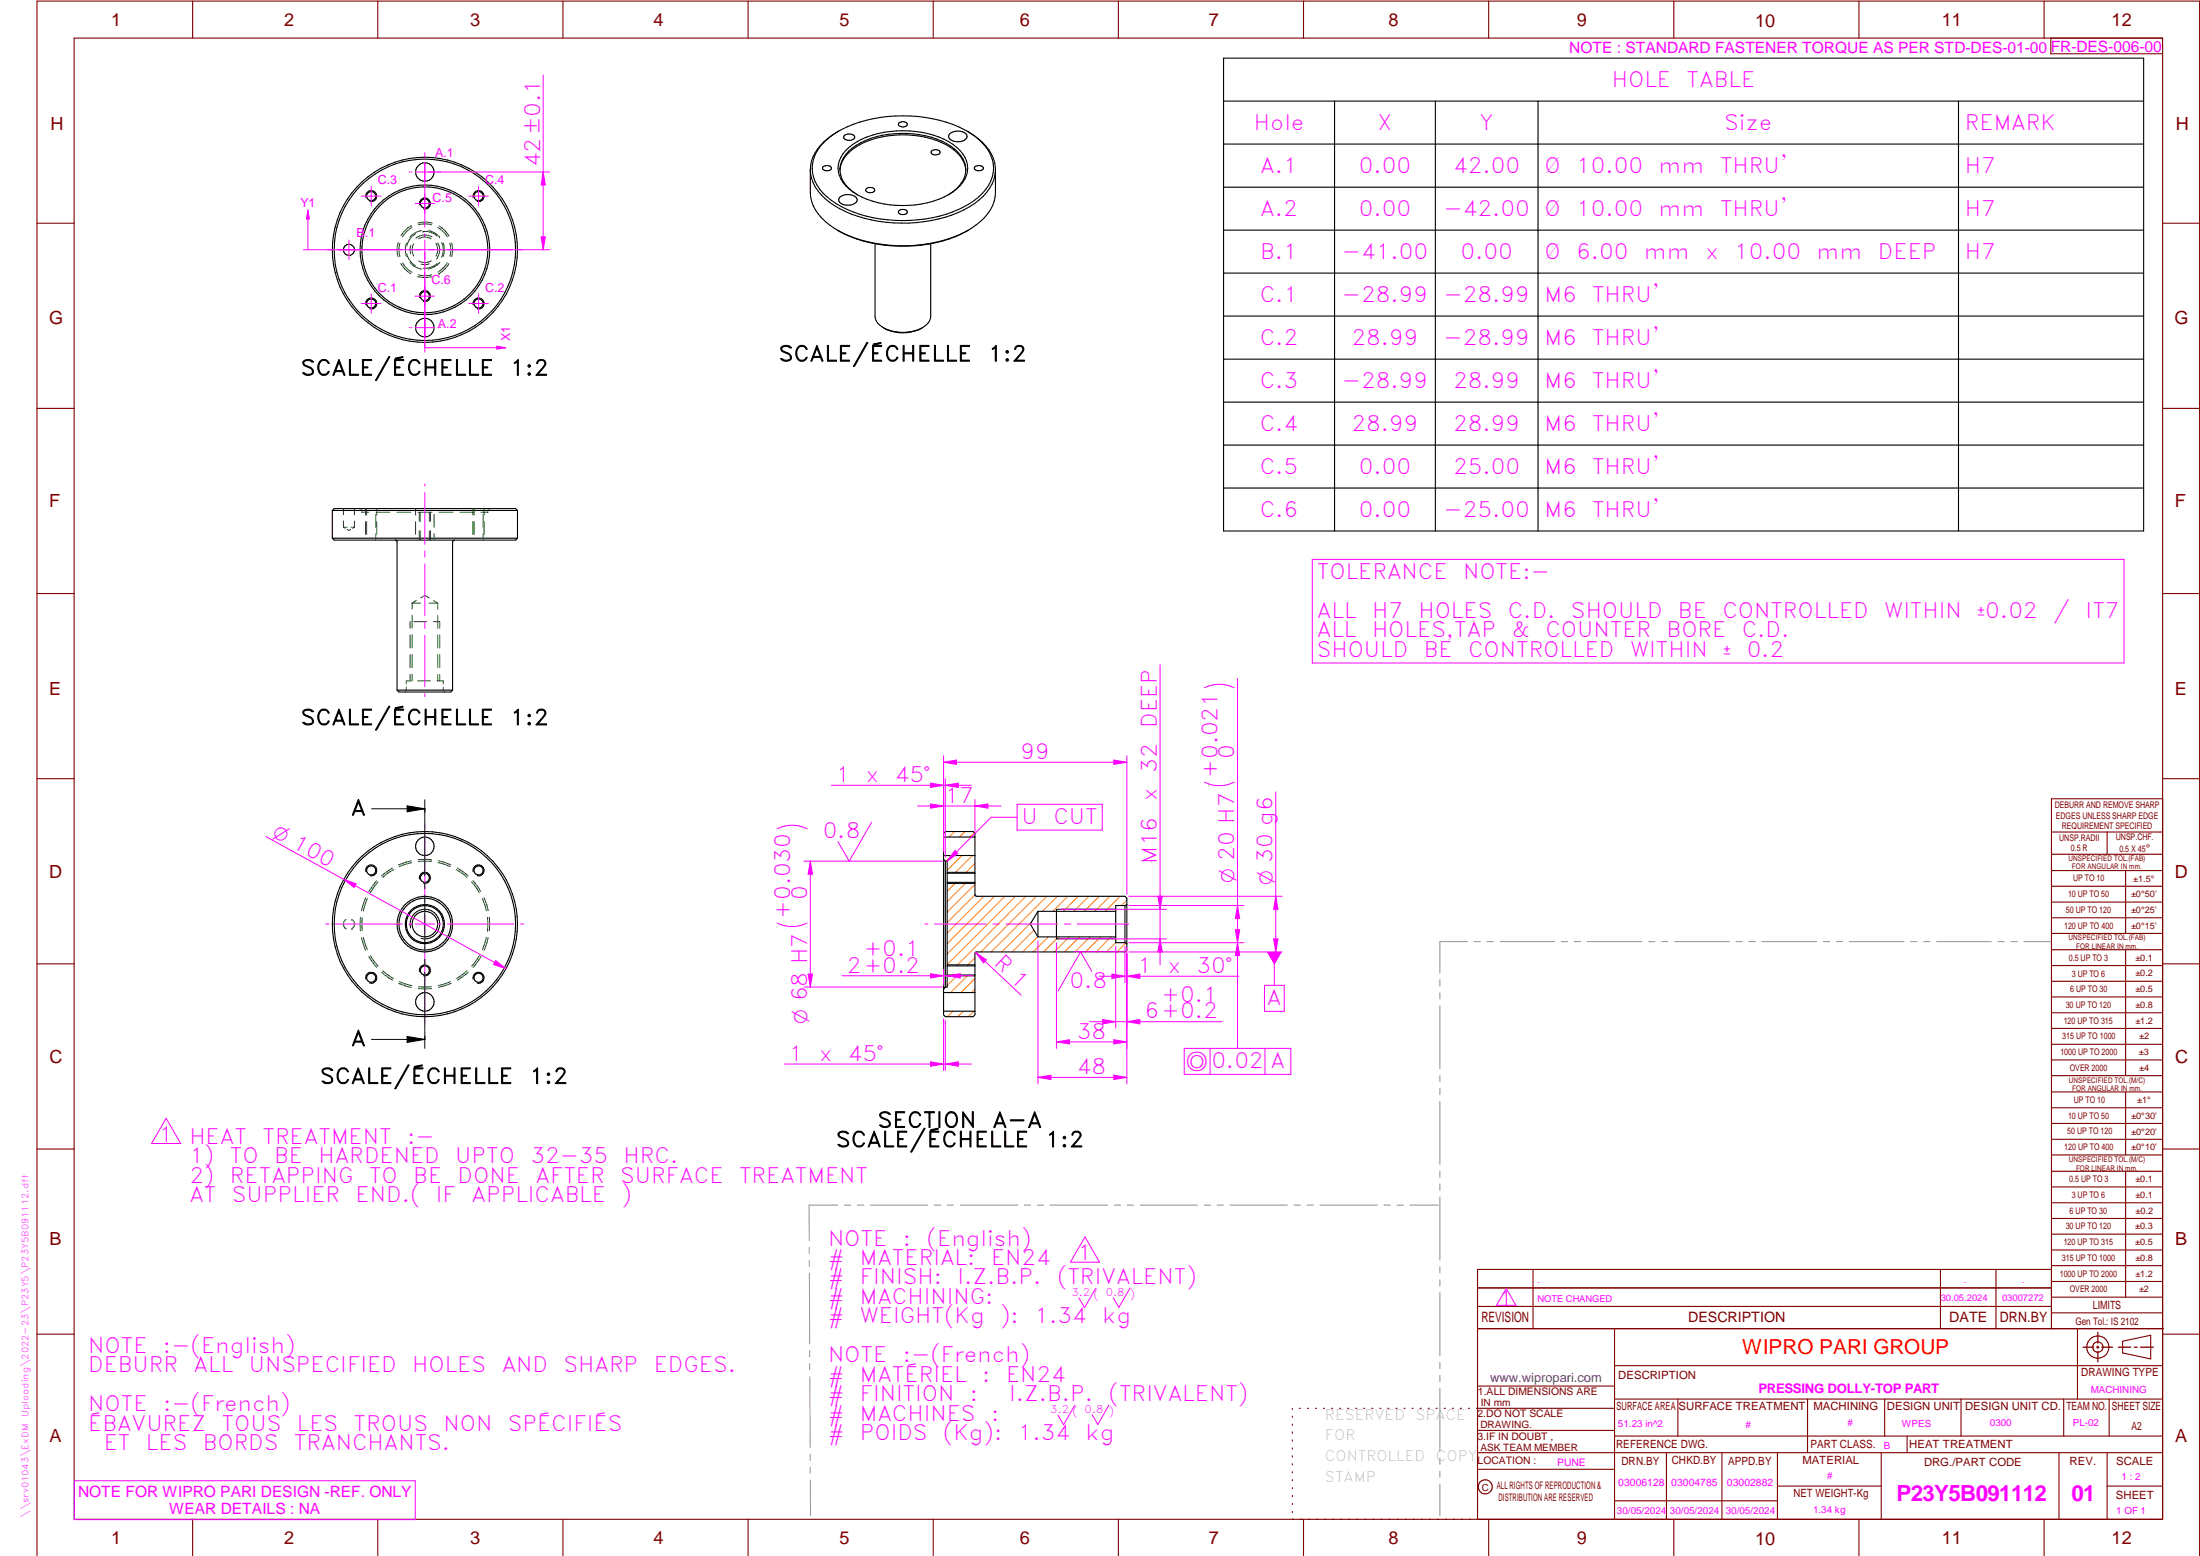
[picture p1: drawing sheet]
<svg xmlns="http://www.w3.org/2000/svg" width="594mm" height="420mm" viewBox="0 0 594 420" stroke-linecap="round" stroke-linejoin="round" font-family="sans-serif">
<g fill="none" stroke="#800000" stroke-width=".3">
<path d="M20 10.3h564v400h-564zM52 .3v10M102 .3v10M152 .3v10M202 .3v10M252 .3v10M302 .3v10M352 .3v10M402 .3v10M452 .3v10M502 .3v10M552 .3v10"/>
<path d="M553.8 10.3v4.2h30.2M10 60.3h10M584 60.3h10M10 110.3h10M584 110.3h10M10 160.3h10M584 160.3h10M10 210.3h10M584 215.7h-30v143.1M584 210.3h10M554 224.7h30M554 230.7h30"/>
<path d="M554 235.1h30M554 239.3h30M569 224.7v6M574 235.1v17M554 243.6h30M554 247.8h30M554 252.1h30M554 256.5h30M574 256.5v33.9M10 260.3h10M554 260.7h30M554 265h30"/>
<path d="M554 269.2h30M554 273.5h30M554 277.7h30M584 260.3h10M554 282h30M554 286.2h30M554 290.4h30M554 294.9h30M554 299.1h30M574 294.9v17M10 310.3h10M554 303.4h30"/>
<path d="M554 307.6h30M554 311.9h30M554 316.3h30M574 316.3v34M584 310.3h10M554 320.5h30M554 324.8h30M554 329h30M554 333.2h30M554 337.5h30M399 358.8h185.2M399 352.8h155"/>
<path d="M399 347.8h155M414 342.8v16M436 358.8v51.5M524 342.8v16M539 342.8v16M554 341.8h30M554 346h30M554 350.3h30M554 354.5h30M554 342.8h-155v67.5M561 358.8v19M10 360.3h10"/>
<path d="M399 374.3h37M436 377.8h148M453.1 377.8v10M488.1 377.8v14.5M508.9 377.8v10M529.5 377.8v10M557.3 377.8v10M569.5 377.8v10M573.2 362.2l7.6-1.6v6.3l-7.6-1.6zM584 368.8h-148M584 360.3h10M349 380.3v.3"/>
<path d="M349 382.4v.3M349 384.6v.3M349 386.7v.3M349 388.8v.3M349 391v.3M349 393.1v.3M349 395.3v.3M349 397.4v.3M349 399.5v.3M350.9 380.3h.2M353.1 380.3h.2M355.2 380.3h.3"/>
<path d="M357.4 380.3h.3M359.6 380.3h.3M361.7 380.3h.3M363.9 380.3h.3M366.1 380.3h.3M368.3 380.3h.2M370.4 380.3h.3M372.6 380.3h.3M374.8 380.3h.3M376.9 380.3h.4M379.1 380.3h.3M381.3 380.3h.3"/>
<path d="M383.4 380.3h.4M385.6 380.3h.3M387.8 380.3h.3M390 380.3h.3M392.2 380.3h.3M394.3 380.3h.3M396.5 380.3h.3M398.7 380.3h37.3M399 396.7h37M399 392.3h185M399 386.2h37M436 387.8h148"/>
<path d="M450 392.3v18M465 392.3v18M480 392.3v18M508 392.3v18M515 387.8v4.5M556 392.3v18M569 392.3v18M52 410.3v9.7M102 410.3v9.7M152 410.3v9.7M202 410.3v9.7M252 410.3v9.7"/>
<path d="M302 410.3v9.7M349 401.7v.3M349 403.8v.4M349 406v.3M349 408.1v.3M352 410.3v9.7M402 410.3v9.7M436 405.3h44M452 410.3v9.7M480 401.3h28M502 410.3v9.7M552 410.3v9.7"/>
<path d="M569 401.3h15M10 420v-419.7h584v419.7"/>
<circle cx="566.5" cy="363.7" r="1.39"/>
<circle cx="566.5" cy="363.8" r="3"/>
<circle cx="401.1" cy="401.5" r="1.9"/>
</g>
<g fill="none" stroke="#f0f" stroke-width=".27">
<path d="M114.7 130.7v.5M114.7 133v14M114.7 148.8v1.7M114.7 152.3v13.9M114.7 168v1.7M114.7 171.5v14M114.7 187.3v.8M114.7 222.8v.8M114.7 225.5v17.9M88 249.5h.9M90.6 249.5h18M110.4 249.5h.8"/>
<path d="M112.1 249.5h5.2M114.7 245.2v.8M114.7 246.9v5.2M114.7 253v.9M114.7 255.7v17.9M118.2 249.5h.9M120.9 249.5h17.9M140.6 249.5h.9M114.7 275.4v.9M295.9 347.9l-3 5.2-1.6-2.6M305.2 347.8l-3.1 5.2-1.5-2.6M406.7 347.9l2.7 4.6h-5.3z"/>
<path d="M290.2 379.5l-3 5.2-1.5-2.6M299.5 379.4l-3 5.2-1.6-2.6M20.1 399.8h92v10.5h-92z"/>
</g>
<g fill="none" stroke="#949494" stroke-width=".27">
<path d="M396.2 254.3h-7.4v8.5M398.1 254.3h1.6M401.5 254.3h1.8M405 254.3h14.8M421.6 254.3h1.7M425.1 254.3h1.7M428.6 254.3h14.8M445.2 254.3h1.7M448.7 254.3h1.7M452.2 254.3h14.8M468.8 254.3h1.7M472.3 254.3h1.7"/>
<path d="M475.8 254.3h14.8M492.4 254.3h1.7M495.8 254.3h1.8M499.4 254.3h14.7M516 254.3h1.6M519.4 254.3h1.8M522.9 254.3h14.8M539.5 254.3h1.7M543 254.3h1.7M546.5 254.3h7.4M388.8 264.5v1.8M388.8 268.1v1.6"/>
<path d="M388.8 271.6v17M388.8 290.4v1.7M388.8 293.9v1.7M388.8 297.4v17M388.8 316.2v1.7M388.8 319.7v1.7M218.5 336.8v1.7M226.2 325.4h-7.7v9.6M228 325.4h1.7M231.5 325.4h1.7M235 325.4h15.5M252.3 325.4h1.7"/>
<path d="M255.8 325.4h1.7M259.3 325.4h15.5M276.6 325.4h1.7M280.1 325.4h1.7M283.6 325.4h15.5M300.9 325.4h1.7M304.4 325.4h1.7M307.9 325.4h15.5M325.2 325.4h1.7M328.7 325.4h1.7M332.2 325.4h15.4M349.5 325.4h1.6"/>
<path d="M353 325.4h1.7M356.4 325.4h15.5M373.7 325.4h1.7M377.2 325.4h1.8M380.7 325.4h7.7M388.8 323.2v17.1M218.5 340.3v1.7M218.6 343.8v19.1M388.8 342.1v1.6M388.8 345.6v1.7M388.8 349v17.1M218.6 364.7v1.7"/>
<path d="M218.6 368.2v1.7M218.7 371.7l.1 19.2M388.8 367.9v1.7M388.8 371.4v1.7M388.8 374.9v17M218.8 392.6v1.8M218.8 396.2v1.6M218.8 399.7l.1 9.6M388.8 393.7v1.7M388.8 397.2v1.7M388.8 400.7v8.6"/>
</g>
<path d="M566.5 359.7v3M562.5 363.8h2.9M566.1 363.8h.7M566.5 363.4v.7M566.5 364.9v2.8M567.6 363.8h2.9M572 363.8h3.4M576.3 363.8h.8M578 363.8h3.5" fill="none" stroke="#800000" stroke-width=".34"/>
<g fill="none" stroke="#000" stroke-width=".3">
<path d="M89.7 137.8h50M89.7 137.8v7.5M89.7 137.8l.5-.5h49l.5 .5M139.7 137.8v7.5M89.7 145.3h50M89.7 145.3l.5 .5h49l.5-.5M106.7 145.8l.5 .3v.2v40.1M122.7 145.8l-.5 .5v40.1M107.2 186.4h15M107.2 186.4l.5 .5h14l.5-.5"/>
<circle cx="100.2" cy="235" r="1.24"/>
<circle cx="114.7" cy="228.5" r="2.5"/>
<circle cx="114.7" cy="237" r="1.22"/>
<circle cx="129.2" cy="235" r="1.23"/>
<circle cx="114.7" cy="249.5" r="7.5"/>
<circle cx="114.7" cy="249.5" r="5"/>
<circle cx="114.7" cy="249.5" r="5.3"/>
<circle cx="114.7" cy="249.5" r="25"/>
<circle cx="114.7" cy="249.5" r="3.5"/>
<circle cx="114.7" cy="249.5" r="24.5"/>
<circle cx="114.7" cy="249.5" r="7"/>
<circle cx="100.2" cy="264" r="1.23"/>
<circle cx="114.7" cy="270.5" r="2.5"/>
<circle cx="114.7" cy="262.1" r="1.22"/>
<circle cx="129.2" cy="264" r="1.23"/>
</g>
<g fill="none" stroke="#008000" stroke-width=".27">
<path d="M92.7 137.3v1.7M95.7 137.3v1.7M97.2 137.3l.2 .2M97.6 137.7l.1 .3M97.7 138.2v.1h1.9M98.7 137.3v1.8M99 137.3v1.8M101.5 138.9v3.5M101.6 138.3h3.7M101.7 137.3v1.8M107.2 138.3h3.7M112.2 137.3v1.8"/>
<path d="M112.9 138.3h3.7M113.2 138.3v2.5M113.5 138.3v2.5M115.9 138.3v2.5M116.2 138.3v2.5M117.2 138.9v3.5M118.6 138.3h3.7M124.2 138.3h3.8M127.7 137.3v1.8M128 137.3v1.8M130.5 138.9v3.5M130.7 137.3v1.8"/>
<path d="M131.7 138.2l-1.8 .1M131.9 137.7l-.2 .3M132.2 137.3l-.1 .2M92.7 140.7v1.7M92.7 142.4l.5 .2M92.7 142.4h1M94.7 143l-.5 .3-.5-.3M94.8 142.4h.9M95.7 142.4l-.5 .3M95.7 140.7v1.7M98.7 140.8v3.5M99 140.8v3.5"/>
<path d="M101.5 144.1v1.7M101.7 140.8v3.5M112.2 140.8v3.5M113.2 143.3v2.5M113.5 143.3v2.5M115.9 143.4v2.4M116.2 143.3v2.5M117.2 144.1v1.7M127.7 140.8v3.5M128 140.8v3.5M130.5 144.1v1.7M130.7 140.8v3.5"/>
<path d="M110.7 167.9v1.7M110.7 171.5v3.5M110.7 176.8v3.5M111.3 162.9h2.2M111.3 162.9v1.6M111.3 166.2v3.4M111.3 171.4v3.5M111.3 176.7v3.6M111.8 167.9h3.4M112.4 162.1l-1.1 .8M113.6 161.5l1.1-.7 1.2 .7M115.9 162.9h2.3"/>
<path d="M117 167.9h1.7v1.7M117.1 162.2l1.1 .7M118.2 162.9v1.6M118.2 166.2v3.4M118.2 171.5v3.5M118.2 176.8v3.5M118.7 171.5v3.5M118.7 176.8v3.5M109.6 186.7l-.2 .2M109.7 185.5l-.1 1M110.7 182.1v1.8M111 183.9h-1.3v.8"/>
<path d="M111.3 182.1v1.8M112.8 183.9h3.4M118 183.9h1.7v.8M118.2 182.1v1.8M118.7 182.1v1.8M119.7 185.5l.1 1M119.9 186.7l.1 .2M101.7 237.9l-2.1 2.9M102.1 238.2l-2.1 2.8M106 234.4l-3 2.2M106.2 234.8h.1M106.2 234.8l-2.8 2.1"/>
<path d="M111 232.5l-3.4 1.1M111.2 232.9l-3.4 1.1M112.9 232.1h3.6M112.9 232.6h3.6M116.5 232.1h.1M118.3 232.9l3.3 1.1M118.4 232.4l3.4 1.2M123.2 234.8l2.9 2.1M123.5 234.4l2.9 2.1M127.3 238.2l2.1 2.8M127.7 237.8l2.1 2.9M93.5 248.3a1.44 1.44 0 0 0 0 2.5"/>
<path d="M95 248.2h.1M95 250.8h.1M95 248.3a1.49 1.49 0 0 1 0 2.5M97.3 247.7v3.7M97.6 253.2l1.2 3.4M97.8 247.8v3.5M98.1 253.1l1.1 3.4M98.8 242.4l-1.2 3.5M99.2 242.7l-1.1 3.3M99.6 258.3l2.1 2.9M100 258.1l2.1 2.8M129.4 258l-2 2.9"/>
<path d="M129.9 258.3l-2.1 2.9M130.3 242.6l1.1 3.4M130.7 242.4l1.1 3.5M131.4 253.1l-1.1 3.3M131.6 251.2h.1M131.6 247.7v3.5M131.8 253.2l-1.1 3.4M132.1 247.7v3.6M103.1 262.6l2.9 2.1M103.4 262.2l2.8 2M107.6 265.5l3.5 1.2M107.9 265.1l3.3 1"/>
<path d="M116.5 266.4h-3.5M116.5 266.9l-3.6 .1M121.6 265l-3.3 1.1M121.8 265.5l-3.4 1.1M126.1 262.1l-2.8 2.1M126.4 262.5l-2.9 2.2"/>
</g>
<g fill="none" stroke="#000" stroke-width=".27">
<path d="M100.3 218.4h14.4M109.9 217.6l4.8 .8-4.8 .8zM114.7 216v4.8M98.8 235.4a1.49 1.49 0 0 1 1.3-1.9 1.49 1.49 0 0 1 1.6 1.7 1.49 1.49 0 0 1-1.8 1.3M113.3 237.4a1.49 1.49 0 0 1 1.3-1.9 1.49 1.49 0 0 1 1.6 1.7 1.49 1.49 0 0 1-1.9 1.3M114.7 221v15.5M114.7 238.3v1.7M127.8 235.4a1.5 1.5 0 0 1 1.2-1.9 1.5 1.5 0 0 1 1.7 1.6 1.5 1.5 0 0 1-1.8 1.4M110.9 250.6a4 4 0 0 1 3.5-5.1 4 4 0 0 1 4.3 4.4 4 4 0 0 1-5 3.5M114.7 241.8v15.5M114.7 259v1.7M98.8 264.4a1.49 1.49 0 0 1 1.3-1.9 1.49 1.49 0 0 1 1.6 1.7 1.49 1.49 0 0 1-1.8 1.3"/>
<path d="M109.9 279.9l4.8 .8-4.8 .8zM113.3 262.4a1.49 1.49 0 0 1 1.3-1.8 1.49 1.49 0 0 1 1.6 1.6 1.49 1.49 0 0 1-1.9 1.3M114.7 262.6v15.4M114.7 278.3v4.8M127.8 264.4a1.5 1.5 0 0 1 1.2-1.9 1.5 1.5 0 0 1 1.7 1.6 1.5 1.5 0 0 1-1.8 1.4M100.3 280.7h14.4"/>
</g>
<path d="M109.9 217.6l4.8 .8-4.8 .8zM109.9 279.9l4.8 .8-4.8 .8z" fill="#000"/>
<g fill="none" stroke="#ff8000" stroke-width=".27">
<path d="M258.2 238.3l-2.4 2.4M261 238.3l-5.2 5.2M263.3 238.8l-7.5 7.5M263.3 258.6l-2.2 2.2M263.3 241.6l-7.5 7.5M265.7 242l-9.9 10M268.6 242l-12.8 12.8M271.3 242l-15.5 15.6M274.2 242l-18.4 18.4M277 242l-18.7 18.8M278.5 249l-8 8M279.2 251.2l-5.9 5.8"/>
<path d="M279.9 242l-15 15M280.2 252.9l-4 4.1M282.7 242l-15 15M283 253l-4 4M285.5 242l-4 4.1M285.9 253l-4.1 4M288.3 242l-4 4.1M288.7 253l-4.1 4M291.2 242l-4.1 4.1M291.5 253l-4 4M294 242l-4 4.1M294.3 253l-4 4"/>
<path d="M296.8 242l-4 4.1M299.7 242l-4.1 4.1M302.5 242l-4.1 4.1"/>
</g>
<path d="M256.9 231l-1.5 1.5M257.8 224.5l-1.5 1.5M259.8 231l-4 4M260.6 224.5l-1.5 1.5M262.6 231l-4.8 4.8M263.1 224.8l-1.2 1.2M263.3 233.1l-2.7 2.7M297.2 253l-4 4M300 253l-4 4M301.3 254.6l-2.5 2.4M304 254.7l-2.4 2.3M304.3 243.1l-1.5 1.4" fill="none" stroke="#ff8000" stroke-width=".27"/>
<path d="M255.3 266.5l-.5 .6M257.3 273.1l-1.4 1.4M258.6 263.3l-2.8 2.8M260.2 273.1l-1.6 1.4M261.4 263.3l-4.7 4.7M263 273.1l-1.5 1.4M263.3 267.1l-1 .9M263.3 264.2l-3.8 3.8" fill="none" stroke="#ff8000" stroke-width=".27"/>
<g fill="none" stroke="#000" stroke-width=".3">
<path d="M254.8 231h8.5M254.8 226h8.5M254.8 232l.5 .5M255.3 224.5h7.5l.5 .5v16.5l.2 .5h40.3l.5 .5v14l-.5 .5-40.3 .1-.2 .4v16.5l-.5 .5h-7.5l-.5-.5v-49zM255.3 232.5v34M255.3 232.5h.5v34h-.5M255.8 238.3h7.5M255.8 235.8h7.5M280.3 246.1l-2.1 3.4 2.1 3.5M280.3 253h21M280.3 246.1v6.9M280.3 246.1h21"/>
<path d="M285.3 245.5v8M303.8 244.5h-2.5v10.1h2.5M303.8 254.6l.5 .2M303.8 244.5v10.1M304.3 244.3l-.5 .2M254.8 273h8.5M254.8 268h8.5M255.3 266.5l-.5 .5M255.8 260.8h7.5M255.8 263.3h7.5"/>
<circle cx="100.2" cy="53" r="1.23"/>
<circle cx="114.7" cy="46.5" r="2.5"/>
<circle cx="114.7" cy="55" r="1.22"/>
<circle cx="129.2" cy="53" r="1.23"/>
<circle cx="94.2" cy="67.5" r="1.5"/>
<circle cx="114.7" cy="67.5" r="25"/>
<circle cx="114.7" cy="67.5" r="17"/>
<circle cx="114.7" cy="67.4" r="24.5"/>
<circle cx="114.7" cy="67.5" r="17.5"/>
<circle cx="114.7" cy="80" r="1.24"/>
<circle cx="100.2" cy="82" r="1.24"/>
<circle cx="114.7" cy="88.5" r="2.5"/>
<circle cx="129.2" cy="82" r="1.23"/>
</g>
<path d="M98.8 53.3a1.49 1.49 0 0 1 1.3-1.8 1.49 1.49 0 0 1 1.6 1.6 1.49 1.49 0 0 1-1.8 1.3M113.3 55.3a1.49 1.49 0 0 1 1.3-1.8 1.49 1.49 0 0 1 1.6 1.6 1.49 1.49 0 0 1-1.9 1.3M127.8 53.3a1.5 1.5 0 0 1 1.2-1.9 1.5 1.5 0 0 1 1.7 1.6 1.5 1.5 0 0 1-1.8 1.4M98.8 82.3a1.49 1.49 0 0 1 1.3-1.8 1.49 1.49 0 0 1 1.6 1.6 1.49 1.49 0 0 1-1.8 1.3M113.3 80.3a1.49 1.49 0 0 1 1.3-1.8 1.49 1.49 0 0 1 1.6 1.6 1.49 1.49 0 0 1-1.9 1.3M127.8 82.3a1.5 1.5 0 0 1 1.2-1.9 1.5 1.5 0 0 1 1.7 1.6 1.5 1.5 0 0 1-1.8 1.4M255.8 235.5h7.5M255.8 238.5h7.5M285.3 253.5h16M285.3 245.5h16M255.8 260.5h7.5M255.8 263.5h7.5" fill="none" stroke="#000" stroke-width=".27"/>
<g fill="none" stroke="#f0f" stroke-width=".27">
<path d="M97.6 53h5.3M100.2 50.3v5.3M110.5 46.4h.2M111 46.4h.2M112.1 46.4h5.2M112.1 54.9h5.2M114.7 41.2v.9M114.7 42.2v.3M114.7 42.8v.2M114.7 43.8v17.5M118.2 46.4h.2M118.7 46.4h.3"/>
<path d="M126.6 53h5.3M129.2 50.3v5.3M88.5 67.4h.9M91.1 67.4h17.5M94.2 64.8v5.3M100.2 79.3v5.3M110.4 67.4h.8M112.1 67.4h5.2M112.1 80h5.2M114.7 63.1v.9M114.7 64.8v30.3M118.2 67.4h.9"/>
<path d="M120.9 67.4h17.4M129.2 79.3v5.3M140.1 67.4h.9M97.6 82h5.3M110.5 88.5h.2M111 88.5h.2M112.1 88.5h5.2M114.7 93.9h21.9M118.2 88.5h.2M118.7 88.5h.3M126.6 82h5.3M134.1 93.5l2.5 .4-2.5 .4z"/>
<path d="M249.8 249.5h.8M252.4 249.5h14M268.1 249.5h1.7M271.6 249.5h14M287.4 249.5h1.7M290.9 249.5h13.9"/>
</g>
<g fill="none" stroke="#008000" stroke-width=".27">
<path d="M107.5 65.5a6.7 6.7 0 0 0 0 3.8M108 65.7a6.3 6.3 0 0 0 0 3.6M108.2 71.2a6.8 6.8 0 0 0 2.7 2.7M108.7 71a6.4 6.4 0 0 0 2.5 2.5M109.8 65.7a5.1 5.1 0 0 0 0 3.6M109.8 68.5a4.8 4.8 0 0 0 2.4 3.3M110.7 70.9a4.5 4.5 0 0 0 3.1 1.7M110.9 66.2l-.2 1.4 .2 .9M111 61a7.1 7.1 0 0 0-2.7 2.6M111 61h.1M111.2 61.4a6.9 6.9 0 0 0-2.5 2.6M111.7 65.8a3.4 3.4 0 0 0 .1 3.4"/>
<path d="M112.2 63.2a4.8 4.8 0 0 0-2.4 3.2M112.8 74.7a7.2 7.2 0 0 0 3.8 0M112.9 60.2a7.5 7.5 0 0 1 3.8 0M112.9 60.7a6.4 6.4 0 0 1 3.6 0M113 74.2a6.3 6.3 0 0 0 3.5 0M113.8 62.3a5.2 5.2 0 0 0-3.1 1.8M114.2 62.5h.1M114.3 62.5a4.9 4.9 0 0 1 3.7 1.2M115.6 62.3a4.9 4.9 0 0 1 3.1 1.7M115.9 71.2l-1.4 .3-.8-.2M116.4 64.5a3.3 3.3 0 0 0-3.4 0M116.5 70.4a3.3 3.3 0 0 1-3.4 0"/>
<path d="M116.6 63.9a4 4 0 0 0-4.3 .4M117.7 65.7a3.3 3.3 0 0 1 0 3.4M118.1 71.2a4.9 4.9 0 0 1-3.8 1.2M118.2 61.4a7.2 7.2 0 0 1 2.6 2.5M118.3 65.7a3.8 3.8 0 0 1-.5 4.2M118.3 65.7h.1M118.5 74h.1M118.6 61a7.6 7.6 0 0 1 2.6 2.8M118.7 64h.1M118.8 70.9l-.1 .1a5.6 5.6 0 0 1-3 1.6M119.3 65.4a4.9 4.9 0 0 1 0 4M119.7 65.7a5.5 5.5 0 0 1 0 3.5"/>
<path d="M120.8 71a7.2 7.2 0 0 1-2.5 2.5M121.2 71.2a7.2 7.2 0 0 1-2.7 2.8M121.5 65.7a6.4 6.4 0 0 1 0 3.5M122 65.6a7 7 0 0 1 0 3.7"/>
</g>
<path d="M134.1 93.5l2.5 .4-2.5 .4z" fill="#f0f"/>
<path d="M83.1 56.7l.5 2.4h-.8zM83.1 56.7v10.7M82 67.4h32" fill="none" stroke="#f0f" stroke-width=".27"/>
<path d="M83.1 56.7l.5 2.4h-.8z" fill="#f0f"/>
<g fill="none" stroke="#000" stroke-width=".3">
<path d="M330.4 15.7h248.5v127.7h-248.5zM222.2 38.7a26.8 26.8 0 0 1 15.6-7 37.7 37.7 0 0 1 24 4.1 12.1 12.1 0 0 1 6.5 9.6 11.1 11.1 0 0 1-5.2 8.7 36.3 36.3 0 0 1-27.3 4.7 24.4 24.4 0 0 1-14.4-7.7 9.1 9.1 0 0 1 .8-12.4zM226.5 35.4a13.7 13.7 0 0 0-7.6 9.3l-.1 1.1M228.1 36.5a1.69 1.69 0 0 1 2.7 .7 1.99 1.99 0 0 1-2.9 .1v-.6zM242.8 33.2l.3-.2a1.38 1.38 0 0 1 1.9 .6 1.32 1.32 0 0 1-1.2 .7 1.32 1.32 0 0 1-1.2-.9zM256.5 36.1a3.4 3.4 0 0 1 4.6 .3 1.57 1.57 0 0 1-1.8 1.8l-.7 .1a2.18 2.18 0 0 1-2.4-1.5zM261.1 35.4a14.7 14.7 0 0 1 7.5 8.5 9.6 9.6 0 0 1-3.1 9.1 28.3 28.3 0 0 1-16 6.9 37.5 37.5 0 0 1-24.2-4.4 12.3 12.3 0 0 1-6.5-9.7M330.4 27.3h248.5M330.4 38.9h248.5M360.4 27.3v116.1M387.6 27.3v116.1M415.3 27.3v116.1"/>
<path d="M528.9 27.3v116.1M222.2 45l.8-.3a.95 .95 0 0 1 1 0 .95 .95 0 0 1 .4 1 1.37 1.37 0 0 1-2.3-.4zM226.8 53.3a3.5 3.5 0 0 1 4.6 .3 1.57 1.57 0 0 1-1.8 1.8 2.56 2.56 0 0 1-3.1-1.4zM228.4 40.6a20.7 20.7 0 0 1 13.7-5.3 24 24 0 0 1 16.3 4.5 6.8 6.8 0 0 1 0 11.2 24.5 24.5 0 0 1-18 4.3 18.5 18.5 0 0 1-12.8-6 6.4 6.4 0 0 1 .8-8.7zM231.6 52.7a8 8 0 0 1-4.7-8.2 10.6 10.6 0 0 1 6.8-6.6 26.8 26.8 0 0 1 21.9 .9 8.6 8.6 0 0 1 5.2 7 8.6 8.6 0 0 1-4.8 6.9M233.9 51a1.54 1.54 0 0 1 2.3 .4 1.53 1.53 0 0 1-2.4 .1zM242.8 56.9l.7-.3a1.32 1.32 0 0 1 1.5 .6 1.32 1.32 0 0 1-1.2 .8 1.32 1.32 0 0 1-1.2-.9zM251.6 40.8a1.57 1.57 0 0 1 2.3 .3 1.46 1.46 0 0 1-2.4 .2zM260.8 46a8.9 8.9 0 0 0-5.4-7 26.3 26.3 0 0 0-24.4 .8 8.3 8.3 0 0 0-4.2 6.2M263.3 45l.7-.3a.98 .98 0 0 1 1 .1 .98 .98 0 0 1 .5 .9 1.41 1.41 0 0 1-2.4-.4zM268.8 45.8v6.1a11.2 11.2 0 0 1-5.3 8.9 35.4 35.4 0 0 1-23.8 5.4 30.1 30.1 0 0 1-16.8-6.4 10.7 10.7 0 0 1-4.1-7.9v-6.1M330.4 50.5h248.5"/>
<path d="M226.1 62.1a38.3 38.3 0 0 0 30.3 2.4l3.2-1.3 1.9-1.1M251.3 65.8v19.6a5.2 5.2 0 0 1-4.8 4.1 10.3 10.3 0 0 1-9.4-2.2l-.5-.6-.3-1.3v-19.6M330.4 62.1h248.5M330.4 73.7h248.5M238.5 88.5a10.8 10.8 0 0 0 10.6 0M330.4 85.3h248.5M330.4 97h248.5M330.4 108.6h248.5M330.4 120.2h248.5M330.4 131.8h248.5"/>
</g>
<path d="M251.3 217.1l3.5 .5-3.5 .6zM254.8 215.9v8.1M263.3 215.9v8.6" fill="none" stroke="#f0f" stroke-width=".27"/>
<path d="M251.3 217.1l3.5 .5-3.5 .6z" fill="#f0f"/>
<path d="M263.3 217.6l3.5-.5v1.1z" fill="none" stroke="#f0f" stroke-width=".27"/>
<path d="M263.3 217.6l3.5-.5v1.1z" fill="#f0f"/>
<path d="M247.8 217.6h22.5M254.8 204.1v19.9M254.8 205.8l3.5-.6v1.2zM304.3 204.1v37.4" fill="none" stroke="#f0f" stroke-width=".27"/>
<path d="M254.8 205.8l3.5-.6v1.2z" fill="#f0f"/>
<path d="M300.8 205.2l3.5 .6-3.5 .6z" fill="none" stroke="#f0f" stroke-width=".27"/>
<path d="M300.8 205.2l3.5 .6-3.5 .6z" fill="#f0f"/>
<path d="M254.8 205.8h49.5M304.8 242h41.4M304.8 257h41.4M344.5 242l.6 3.5h-1.2z" fill="none" stroke="#f0f" stroke-width=".27"/>
<path d="M344.5 242l.6 3.5h-1.2z" fill="#f0f"/>
<path d="M343.9 253.5h1.2l-.6 3.5z" fill="none" stroke="#f0f" stroke-width=".27"/>
<path d="M343.9 253.5h1.2l-.6 3.5z" fill="#f0f"/>
<path d="M333.3 185.7a9 9 0 0 0-8.1 0M333.3 211.2a9 9 0 0 1-8.1 0M344.5 213.8v43.2M304.8 244.5h31.1M304.8 254.6h31.1M334.2 244.5l.6 3.5h-1.2z" fill="none" stroke="#f0f" stroke-width=".27"/>
<path d="M334.2 244.5l.6 3.5h-1.2z" fill="#f0f"/>
<path d="M333.6 251h1.2l-.6 3.6z" fill="none" stroke="#f0f" stroke-width=".27"/>
<path d="M333.6 251h1.2l-.6 3.6z" fill="#f0f"/>
<path d="M334.2 183.3v71.3M286.3 245.5h28.7M286.3 253.5h28.7M312.7 242h1.2l-.6 3.5z" fill="none" stroke="#f0f" stroke-width=".27"/>
<path d="M312.7 242h1.2l-.6 3.5z" fill="#f0f"/>
<path d="M313.3 253.5l.6 3.5h-1.2z" fill="none" stroke="#f0f" stroke-width=".27"/>
<path d="M313.3 253.5l.6 3.5h-1.2z" fill="#f0f"/>
<path d="M313.3 179.5v81M217.1 232.5h37.4M217.9 223.8a9 9 0 0 0-8 0M218.8 232.5l.6 3.6h-1.2zM217.9 249.3a9 9 0 0 1-8 0M217.1 266.5h37.4" fill="none" stroke="#f0f" stroke-width=".27"/>
<path d="M218.8 232.5l.6 3.6h-1.2z" fill="#f0f"/>
<path d="M218.2 263h1.2l-.6 3.5z" fill="none" stroke="#f0f" stroke-width=".27"/>
<path d="M218.2 263h1.2l-.6 3.5z" fill="#f0f"/>
<path d="M218.8 232.5v34M290.1 257h13.7M301.3 255.6v22M304.3 257.6v20M294.8 262.3l-3-5.3-6.1 10.5M304.3 275.9l3.5-.6v1.2z" fill="none" stroke="#f0f" stroke-width=".27"/>
<path d="M304.3 275.9l3.5-.6v1.2z" fill="#f0f"/>
<path d="M297.8 275.3l3.5 .6-3.5 .6z" fill="none" stroke="#f0f" stroke-width=".27"/>
<path d="M297.8 275.3l3.5 .6-3.5 .6z" fill="#f0f"/>
<path d="M285.3 254.6v28.5M304.3 255.9v27.2M294.3 275.9h35.7M300.8 280.8l3.5 .5-3.5 .6z" fill="none" stroke="#f0f" stroke-width=".27"/>
<path d="M300.8 280.8l3.5 .5-3.5 .6z" fill="#f0f"/>
<path d="M285.3 281.3l3.5-.5v1.1z" fill="none" stroke="#f0f" stroke-width=".27"/>
<path d="M285.3 281.3l3.5-.5v1.1z" fill="#f0f"/>
<path d="M303.8 255.6v9.7M304.3 257.6v7.7M304.3 263.6l3.5-.6v1.2zM285.3 281.3h19" fill="none" stroke="#f0f" stroke-width=".27"/>
<path d="M304.3 263.6l3.5-.6v1.2z" fill="#f0f"/>
<path d="M300.3 263l3.5 .6-3.5 .6z" fill="none" stroke="#f0f" stroke-width=".27"/>
<path d="M300.3 263l3.5 .6-3.5 .6z" fill="#f0f"/>
<path d="M254.8 275.1v14M255.3 275.6v13.5M296.8 263.6h37.7M251.3 286.7l3.5 .6-3.5 .6z" fill="none" stroke="#f0f" stroke-width=".27"/>
<path d="M251.3 286.7l3.5 .6-3.5 .6z" fill="#f0f"/>
<path d="M255.3 287.3l3.5-.6v1.2z" fill="none" stroke="#f0f" stroke-width=".27"/>
<path d="M255.3 287.3l3.5-.6v1.2z" fill="#f0f"/>
<path d="M263.4 257.2l3 2-.8 .8zM263.4 257.2l12.4 11.5M211.8 287.3h50.5" fill="none" stroke="#f0f" stroke-width=".27"/>
<path d="M263.4 257.2l3 2-.8 .8z" fill="#f0f"/>
<path d="M235.4 222l-6.1 10.5-3-5.2M280.3 254v38.7M304.3 257.6v35.1M300.8 290.3l3.5 .6-3.5 .6z" fill="none" stroke="#f0f" stroke-width=".27"/>
<path d="M300.8 290.3l3.5 .6-3.5 .6z" fill="#f0f"/>
<path d="M280.3 290.9l3.5-.6v1.2z" fill="none" stroke="#f0f" stroke-width=".27"/>
<path d="M280.3 290.9l3.5-.6v1.2z" fill="#f0f"/>
<path d="M71.8 225.9l64.8 35.7M133.9 259.4l2.7 2.2-3.3-1.2zM280.3 290.9h24" fill="none" stroke="#f0f" stroke-width=".27"/>
<path d="M133.9 259.4l2.7 2.2-3.3-1.2z" fill="#f0f"/>
<path d="M92.8 237.4l3.4 1.2-.6 1z" fill="none" stroke="#f0f" stroke-width=".27"/>
<path d="M92.8 237.4l3.4 1.2-.6 1z" fill="#f0f"/>
<path d="M354.4 151h219.2v28h-219.2zM251.3 262.9l3.5 .6-3.5 .6zM254.8 261.7v4.3" fill="none" stroke="#f0f" stroke-width=".27"/>
<path d="M251.3 262.9l3.5 .6-3.5 .6z" fill="#f0f"/>
<path d="M255.8 263.5l3.5-.6v1.2z" fill="none" stroke="#f0f" stroke-width=".27"/>
<path d="M255.8 263.5l3.5-.6v1.2z" fill="#f0f"/>
<path d="M251.3 211.5l3.5 .5-3.5 .6zM254.8 210.3v19.7M255.3 210.3v21.2M227.4 263.5h35.4" fill="none" stroke="#f0f" stroke-width=".27"/>
<path d="M251.3 211.5l3.5 .5-3.5 .6z" fill="#f0f"/>
<path d="M255.3 212l3.5-.5v1.1z" fill="none" stroke="#f0f" stroke-width=".27"/>
<path d="M255.3 212l3.5-.5v1.1z" fill="#f0f"/>
<path d="M115.8 46.4h32.7M146.7 46.4l.6 3.6h-1.2zM115.8 67.4h32.7M224.5 212h37.8" fill="none" stroke="#f0f" stroke-width=".27"/>
<path d="M146.7 46.4l.6 3.6h-1.2z" fill="#f0f"/>
<path d="M146.1 64h1.2l-.6 3.4z" fill="none" stroke="#f0f" stroke-width=".27"/>
<path d="M146.1 64h1.2l-.6 3.4z" fill="#f0f"/>
<path d="M146.7 20.2v47.2M267.7 220.7l-11.9 11.8" fill="none" stroke="#f0f" stroke-width=".27"/>
<path d="M257.8 229.7l.8 .8-2.8 2z" fill="#f0f"/>
<path d="M274.7 217.2h22.9v7h-22.9zM257.8 229.7l.8 .8-2.8 2zM267.7 220.7h7M334.2 254.6v28.5" fill="none" stroke="#f0f" stroke-width=".27"/>
<path d="M334.2 254.6l.6 3.4h-1.2z" fill="#f0f"/>
<path d="M334.2 254.6l.6 3.4h-1.2zM344.1 257v9.1M319.8 283.1h28.8v7h-28.8zM326.8 283.1v7M341.6 283.1v7" fill="none" stroke="#f0f" stroke-width=".27"/>
<path d="M342.1 257h4.1l-2.1 3.5z" fill="#f0f"/>
<path d="M341.5 266.1h5.3v7h-5.3zM44.9 302l3.9 6.8h-7.9zM293 334l3.9 6.8h-7.9z" fill="none" stroke="#f0f" stroke-width=".27"/>
<g font-size="6" fill="#f0f">
<text x="512.1" y="405.2">P23Y5B091112</text>
<text x="559.4" y="405.2">01</text>
</g>
<g font-size="5.7" fill="#f0f">
<text x="435.3" y="23.4">HOLE</text>
<text x="455.4" y="23.4">TABLE</text>
<text x="338.6" y="35.1">Hole</text>
<text x="372" y="35.1">X</text>
<text x="399.5" y="35.1">Y</text>
<text x="465.6" y="35.1">Size</text>
<text x="530.6" y="35.1">REMARK</text>
<text x="145.8" y="45.2" transform="rotate(-90 145.8 45.2)">42±0.1</text>
<text x="340.3" y="46.7">A.1</text>
<text x="366.9" y="46.7">0.00</text>
<text x="392.4" y="46.7">42.00</text>
<text x="417.1" y="46.7">Ø</text>
<text x="425.7" y="46.7">10.00</text>
<text x="447.9" y="46.7">mm</text>
<text x="464.5" y="46.7">THRU'</text>
<text x="530.6" y="46.7">H7</text>
<text x="340.3" y="58.3">A.2</text>
<text x="366.9" y="58.3">0.00</text>
<text x="389.8" y="58.3">-42.00</text>
<text x="417.1" y="58.3">Ø</text>
<text x="425.7" y="58.3">10.00</text>
<text x="447.9" y="58.3">mm</text>
<text x="464.5" y="58.3">THRU'</text>
<text x="530.6" y="58.3">H7</text>
<text x="340.3" y="69.8">B.1</text>
<text x="362.4" y="69.8">-41.00</text>
<text x="394.4" y="69.8">0.00</text>
<text x="417.1" y="69.8">Ø</text>
<text x="425.7" y="69.8">6.00</text>
<text x="443.9" y="69.8">mm</text>
<text x="460.5" y="69.8">x</text>
<text x="468.3" y="69.8">10.00</text>
<text x="490.5" y="69.8">mm</text>
<text x="507.1" y="69.8">DEEP</text>
<text x="530.6" y="69.8">H7</text>
<text x="340.2" y="81.5">C.1</text>
<text x="362.4" y="81.5">-28.99</text>
<text x="389.8" y="81.5">-28.99</text>
<text x="417.1" y="81.5">M6</text>
<text x="429.9" y="81.5">THRU'</text>
<text x="340.2" y="93.1">C.2</text>
<text x="364.9" y="93.1">28.99</text>
<text x="389.8" y="93.1">-28.99</text>
<text x="417.1" y="93.1">M6</text>
<text x="429.9" y="93.1">THRU'</text>
<text x="340.2" y="104.7">C.3</text>
<text x="362.4" y="104.7">-28.99</text>
<text x="392.4" y="104.7">28.99</text>
<text x="417.1" y="104.7">M6</text>
<text x="429.9" y="104.7">THRU'</text>
<text x="340.2" y="116.3">C.4</text>
<text x="364.9" y="116.3">28.99</text>
<text x="392.4" y="116.3">28.99</text>
<text x="417.1" y="116.3">M6</text>
<text x="429.9" y="116.3">THRU'</text>
<text x="340.2" y="127.9">C.5</text>
<text x="366.9" y="127.9">0.00</text>
<text x="392.4" y="127.9">25.00</text>
<text x="417.1" y="127.9">M6</text>
<text x="429.9" y="127.9">THRU'</text>
<text x="340.2" y="139.5">C.6</text>
<text x="366.9" y="139.5">0.00</text>
<text x="389.8" y="139.5">-25.00</text>
<text x="417.1" y="139.5">M6</text>
<text x="429.9" y="139.5">THRU'</text>
<text x="355.6" y="156.3">TOLERANCE</text>
<text x="395.1" y="156.3">NOTE:-</text>
<text x="355.6" y="166.8">ALL</text>
<text x="370.5" y="166.8">H7</text>
<text x="383" y="166.8">HOLES</text>
<text x="407.2" y="166.8">C.D.</text>
<text x="424.2" y="166.8">SHOULD</text>
<text x="453.1" y="166.8">BE</text>
<text x="465.1" y="166.8">CONTROLLED</text>
<text x="508.8" y="166.8">WITHIN</text>
<text x="554.4" y="166.8">/</text>
<text x="563.2" y="166.8">IT7</text>
<text x="355.6" y="172">ALL</text>
<text x="370.5" y="172">HOLES,TAP</text>
<text x="408.2" y="172">&amp;</text>
<text x="417.4" y="172">COUNTER</text>
<text x="450" y="172">BORE</text>
<text x="470.4" y="172">C.D.</text>
<text x="355.6" y="177.3">SHOULD</text>
<text x="384.5" y="177.3">BE</text>
<text x="396.4" y="177.3">CONTROLLED</text>
<text x="440.2" y="177.3">WITHIN</text>
<text x="471.7" y="177.3">0.2</text>
<text x="312.4" y="196.5" transform="rotate(-90 312.4 196.5)">DEEP</text>
<text x="275.6" y="204.9">99</text>
<text x="312.4" y="208.6" transform="rotate(-90 312.4 208.6)">32</text>
<text x="328.8" y="210" transform="rotate(-90 328.8 210)">+0.021</text>
<text x="333.3" y="205" transform="rotate(-90 333.3 205)">0</text>
<text x="225.7" y="211.2">1</text>
<text x="233.8" y="211.2">x</text>
<text x="241.6" y="211.2">45°</text>
<text x="255.1" y="216.8">17</text>
<text x="312.4" y="216.4" transform="rotate(-90 312.4 216.4)">x</text>
<text x="222.2" y="226.4">0.8</text>
<text x="275.9" y="222.4">U</text>
<text x="284.5" y="222.4">CUT</text>
<text x="312.4" y="233.2" transform="rotate(-90 312.4 233.2)">M16</text>
<text x="217.9" y="243.1" transform="rotate(-90 217.9 243.1)">0</text>
<text x="213.4" y="248" transform="rotate(-90 213.4 248)">+0.030</text>
<text x="228.6" y="262.6">2+0.2</text>
<text x="233.3" y="258.1">+0.1</text>
<text x="268.2" y="260.4" transform="rotate(43 268.2 260.4)">R 1</text>
<text x="307.2" y="262.7">1</text>
<text x="315.3" y="262.7">x</text>
<text x="323.1" y="262.7">30°</text>
<text x="288.8" y="266.7">0.8</text>
<text x="309" y="275">6+0.2</text>
<text x="313.7" y="270.5">+0.1</text>
<text x="342.1" y="271.4">A</text>
<text x="290.8" y="280.5">38</text>
<text x="213" y="286.4">1</text>
<text x="221.2" y="286.4">x</text>
<text x="229" y="286.4">45°</text>
<text x="290.8" y="290.1">48</text>
<text x="327.1" y="288.3">0.02 A</text>
<text x="42.9" y="308.3">1</text>
<text x="51.1" y="308.8">HEAT</text>
<text x="70.9" y="308.8">TREATMENT</text>
<text x="109.9" y="308.8">:-</text>
<text x="51.1" y="314.1">1)</text>
<text x="62.1" y="314.1">TO</text>
<text x="74" y="314.1">BE</text>
<text x="86" y="314.1">HARDENED</text>
<text x="122.9" y="314.1">UPTO</text>
<text x="143.2" y="314.1">32-35</text>
<text x="168.4" y="314.1">HRC.</text>
<text x="51.1" y="319.3">2)</text>
<text x="62.1" y="319.3">RETAPPING</text>
<text x="99.7" y="319.3">TO</text>
<text x="111.6" y="319.3">BE</text>
<text x="123.6" y="319.3">DONE</text>
<text x="144.6" y="319.3">AFTER</text>
<text x="167.5" y="319.3">SURFACE</text>
<text x="199.6" y="319.3">TREATMENT</text>
<text x="51.1" y="324.6">AT</text>
<text x="62.6" y="324.6">SUPPLIER</text>
<text x="96" y="324.6">END.(</text>
<text x="117.7" y="324.6">IF</text>
<text x="127.3" y="324.6">APPLICABLE</text>
<text x="167.9" y="324.6">)</text>
<text x="223.6" y="336.3">NOTE</text>
<text x="223.6" y="341.6">#</text>
<text x="232.2" y="341.6">MATERIAL:</text>
<text x="243.8" y="336.3">:</text>
<text x="250.2" y="336.3">(English)</text>
<text x="267.6" y="341.6">EN24</text>
<text x="291" y="340.3">1</text>
<text x="223.6" y="346.8">#</text>
<text x="232.2" y="346.8">FINISH:</text>
<text x="258.6" y="346.8">I.Z.B.P.</text>
<text x="285.4" y="346.8">(TRIVALENT)</text>
<text x="223.6" y="352.1">#</text>
<text x="232.2" y="352.1">MACHINING:</text>
<text x="404.7" y="352.7">1</text>
<text x="223.6" y="357.3">#</text>
<text x="232.2" y="357.3">WEIGHT(Kg</text>
<text x="270.1" y="357.3">):</text>
<text x="279.3" y="357.3">1.34</text>
<text x="297.6" y="357.3">kg</text>
<text x="23.8" y="365.3">NOTE</text>
<text x="44" y="365.3">:-(English)</text>
<text x="23.8" y="370.5">DEBURR</text>
<text x="52.3" y="370.5">ALL</text>
<text x="67.2" y="370.5">UNSPECIFIED</text>
<text x="111.3" y="370.5">HOLES</text>
<text x="135.5" y="370.5">AND</text>
<text x="152.1" y="370.5">SHARP</text>
<text x="176.5" y="370.5">EDGES.</text>
<text x="223.6" y="367.8">NOTE</text>
<text x="243.8" y="367.8">:-(French)</text>
<text x="223.6" y="373.1">#</text>
<text x="232.2" y="373.1">MATÉRIEL</text>
<text x="265.2" y="373.1">:</text>
<text x="271.7" y="373.1">EN24</text>
<text x="23.8" y="381">NOTE</text>
<text x="44" y="381">:-(French)</text>
<text x="223.6" y="378.3">#</text>
<text x="223.6" y="383.6">#</text>
<text x="232.2" y="378.3">FINITION</text>
<text x="232.2" y="383.6">MACHINES</text>
<text x="261.9" y="378.3">:</text>
<text x="267.6" y="383.6">:</text>
<text x="272.5" y="378.3">I.Z.B.P.</text>
<text x="299.4" y="378.3">(TRIVALENT)</text>
<text x="23.8" y="386.3">ÉBAVUREZ</text>
<text x="59.8" y="386.3">TOUS</text>
<text x="80.1" y="386.3">LES</text>
<text x="95.5" y="386.3">TROUS</text>
<text x="119.8" y="386.3">NON</text>
<text x="137.2" y="386.3">SPÉCIFIÉS</text>
<text x="223.6" y="388.8">#</text>
<text x="232.2" y="388.8">POIDS</text>
<text x="254.6" y="388.8">(Kg):</text>
<text x="274.8" y="388.8">1.34</text>
<text x="293.1" y="388.8">kg</text>
<text x="28" y="391.5">ET</text>
<text x="39.4" y="391.5">LES</text>
<text x="54.8" y="391.5">BORDS</text>
<text x="79.4" y="391.5">TRANCHANTS.</text>
</g>
<g font-size="5.7">
<text x="81.2" y="101.3">SCALE/ÉCHELLE</text>
<text x="137.7" y="101.3">1:2</text>
<text x="210.3" y="97.5">SCALE/ÉCHELLE</text>
<text x="266.8" y="97.5">1:2</text>
<text x="81.2" y="195.7">SCALE/ÉCHELLE</text>
<text x="137.7" y="195.7">1:2</text>
<text x="94.8" y="220.1">A</text>
<text x="94.8" y="282.4">A</text>
<text x="86.4" y="292.6">SCALE/ÉCHELLE</text>
<text x="142.9" y="292.6">1:2</text>
<text x="237" y="304.5">SECTION</text>
<text x="268" y="304.5">A-A</text>
<text x="225.7" y="309.7">SCALE/ÉCHELLE</text>
<text x="282.3" y="309.7">1:2</text>
</g>
<text font-size="5.6" fill="#f00" x="470.5" y="365.5">WIPRO PARI GROUP</text>
<g font-size="5.4" fill="#f0f">
<text x="533.9" y="166.8">u0.02</text>
<text x="465.3" y="177.3">u</text>
<text x="73.3" y="225.7" transform="rotate(29 73.3 225.7)">O 100</text>
<text x="333.3" y="238.5" transform="rotate(-90 333.3 238.5)">O 20 H7</text>
<text x="343.6" y="239.1" transform="rotate(-90 343.6 239.1)">O 30 g6</text>
<text x="217.9" y="276.5" transform="rotate(-90 217.9 276.5)">O 68 H7</text>
<text x="320.4" y="288.3">a</text>
</g>
<g font-size="4.9" fill="#800000">
<text x="30" y="6.9">1</text>
<text x="76.7" y="6.9">2</text>
<text x="127" y="6.9">3</text>
<text x="176.5" y="6.9">4</text>
<text x="226.7" y="6.9">5</text>
<text x="275.4" y="6.9">6</text>
<text x="326.4" y="6.9">7</text>
<text x="375" y="6.9">8</text>
<text x="425.8" y="6.9">9</text>
<text x="473.9" y="7.3">10</text>
<text x="524.3" y="6.9">11</text>
<text x="570.2" y="6.9">12</text>
<text x="13.6" y="35.1">H</text>
<text x="587.6" y="35.1">H</text>
<text x="13.2" y="87.5">G</text>
<text x="587.2" y="87.5">G</text>
<text x="13.2" y="137">F</text>
<text x="587.2" y="137">F</text>
<text x="13.2" y="187.6">E</text>
<text x="587.2" y="187.6">E</text>
<text x="13.2" y="237">D</text>
<text x="587.2" y="237">D</text>
<text x="13.4" y="287.1">C</text>
<text x="587.4" y="287.1">C</text>
<text x="13.4" y="336.2">B</text>
<text x="587.4" y="336.2">B</text>
<text x="13.4" y="389.3">A</text>
<text x="587.4" y="389.3">A</text>
<text x="30" y="416.9">1</text>
<text x="76.7" y="416.9">2</text>
<text x="127" y="416.9">3</text>
<text x="176.5" y="416.9">4</text>
<text x="226.7" y="416.9">5</text>
<text x="275.4" y="416.9">6</text>
<text x="326.4" y="416.9">7</text>
<text x="375" y="416.9">8</text>
<text x="425.8" y="416.9">9</text>
<text x="473.9" y="417.3">10</text>
<text x="524.3" y="416.9">11</text>
<text x="570.2" y="416.9">12</text>
</g>
<g font-size="4.2" fill="#f0f">
<text x="423.7" y="14.3">NOTE : STANDARD FASTENER TORQUE AS PER STD-DES-01-00</text>
<text x="553.8" y="14">FR-DES-006-00</text>
<text x="21.1" y="404.3">NOTE FOR WIPRO PARI DESIGN -REF. ONLY</text>
<text x="45.7" y="408.8">WEAR DETAILS : NA</text>
</g>
<g font-size="3.9" fill="#800000">
<text x="400" y="357.1">REVISION</text>
<text x="455.9" y="357.1">DESCRIPTION</text>
<text x="526.4" y="357.1">DATE</text>
<text x="540" y="357.1">DRN.BY</text>
</g>
<g font-size="3.9" fill="#c0c0c0">
<text x="357.8" y="383.3">RESERVED</text>
<text x="382.3" y="383.3">SPACE</text>
<text x="357.8" y="388.9">FOR</text>
<text x="357.8" y="394.5">CONTROLLED</text>
<text x="387.8" y="394.5">COPY</text>
<text x="357.8" y="400">STAMP</text>
</g>
<text font-size="3.6" fill="#f0f" x="474.8" y="376.1">PRESSING DOLLY-TOP PART</text>
<text font-size="3.5" fill="#00f" x="402.4" y="373.3">www.wipropari.com</text>
<g font-size="3.4" fill="#f0f">
<text x="117.5" y="42.3">A.1</text>
<text x="102" y="49.7">C.3</text>
<text x="131" y="49.7">C.4</text>
<text x="81.1" y="55.9">Y1</text>
<text x="116.8" y="54.5">C.5</text>
<text x="96.3" y="64.1">B.1</text>
<text x="116.5" y="76.8">C.6</text>
<text x="102" y="78.7">C.1</text>
<text x="131" y="78.7">C.2</text>
<text x="118.3" y="88.6">A.2</text>
<text x="137.7" y="92.2" transform="rotate(-90 137.7 92.2)">X1</text>
</g>
<g font-size="3.1" fill="#800000">
<text x="565.1" y="353.5">LIMITS</text>
<text x="562" y="371.7">DRAWING TYPE</text>
<text x="437" y="372.3">DESCRIPTION</text>
<text x="436.5" y="380.8">SURFACE AREA</text>
<text x="453.3" y="380.8">SURFACE TREATMENT</text>
<text x="489.7" y="380.8">MACHINING</text>
<text x="509.5" y="380.8">DESIGN UNIT</text>
<text x="530.6" y="380.8">DESIGN UNIT CD.</text>
<text x="558" y="380.6">TEAM NO.</text>
<text x="570.3" y="380.7">SHEET SIZE</text>
<text x="575.6" y="386.1">A2</text>
<text x="436.4" y="391.1">REFERENCE DWG.</text>
<text x="437.8" y="395.5">DRN.BY</text>
<text x="451.4" y="395.4">CHKD.BY</text>
<text x="466.6" y="395.5">APPD.BY</text>
<text x="486.7" y="395.4">MATERIAL</text>
<text x="488.9" y="390.9">PART CLASS.</text>
<text x="515.6" y="390.9">HEAT TREATMENT</text>
<text x="519.6" y="395.9">DRG./PART CODE</text>
<text x="558.9" y="395.5">REV.</text>
<text x="571.4" y="395.6">SCALE</text>
<text x="484.3" y="404.2">NET WEIGHT-Kg</text>
<text x="571.4" y="404.7">SHEET</text>
</g>
<text font-size="3" fill="#800000" x="579.5" y="230.1">°</text>
<g font-size="2.8" fill="#f0f">
<text x="289.3" y="350.1">3.2 ( 0.8 )</text>
<text x="283.6" y="381.7">3.2 ( 0.8 )</text>
<text x="420.5" y="396">PUNE</text>
<text x="437" y="401.2">03006128</text>
<text x="451.3" y="401.2">03004785</text>
<text x="466.3" y="401.2">03002882</text>
</g>
<g font-size="2.8" fill="#800000">
<text x="560.4" y="357.7">Gen Tol.: IS 2102</text>
<text x="399.1" y="376.6">1.ALL DIMENSIONS ARE</text>
<text x="399" y="382.7">2.DO NOT SCALE</text>
<text x="399" y="388.7">3.IF IN DOUBT ,</text>
<text x="399" y="395.4">LOCATION :</text>
<text x="404.2" y="402">ALL RIGHTS OF REPRODUCTION &amp;</text>
<text x="404.7" y="405.4">DISTRIBUTION ARE RESERVED</text>
</g>
<g font-size="2.7" fill="#f0f">
<text x="564.6" y="376.2">MACHINING</text>
<text x="436.9" y="385.4">51.23 in^2</text>
<text x="471.4" y="385.5">#</text>
<text x="498.9" y="385">#</text>
<text x="513.6" y="385.3">WPES</text>
<text x="537.3" y="385.1">0300</text>
<text x="559.7" y="385.1">PL-02</text>
<text x="508.7" y="391.2">B</text>
<text x="493.4" y="399.5">#</text>
<text x="572.8" y="399.7">1 : 2</text>
<text x="436.6" y="408.7">30/05/2024</text>
<text x="450.9" y="408.8">30/05/2024</text>
<text x="466" y="408.9">30/05/2024</text>
<text x="489.6" y="408.5">1.34 kg</text>
<text x="571.4" y="408.7">1 OF 1</text>
</g>
<g font-size="2.7" fill="#800000">
<text x="399.9" y="379.7">IN mm</text>
<text x="399.7" y="385.7">DRAWING.</text>
<text x="399.7" y="391.8">ASK TEAM MEMBER</text>
<text x="400.1" y="402.5">C</text>
</g>
<g font-size="2.5" fill="#800000">
<text x="554.9" y="218.3">DEBURR AND REMOVE SHARP</text>
<text x="555.2" y="221">EDGES UNLESS SHARP EDGE</text>
<text x="556.1" y="227.1">UNSP.RADII</text>
<text x="556.8" y="223.8">REQUIREMENT SPECIFIED</text>
<text x="571.4" y="226.9">UNSP.CHF.</text>
<text x="559.2" y="229.9">0.5 R</text>
<text x="572.3" y="230.1">0.5 X 45</text>
<text x="559.8" y="238">UP TO 10</text>
<text x="576.1" y="238.1">±1.5°</text>
<text x="558.5" y="242.2">10 UP TO 50</text>
<text x="575.5" y="242.3">±0°50'</text>
<text x="557.4" y="250.7">120 UP TO 400</text>
<text x="557.9" y="246.5">50 UP TO 120</text>
<text x="575.5" y="250.7">±0°15'</text>
<text x="575.5" y="246.5">±0°25'</text>
<text x="558.7" y="259.4">0.5 UP TO 3</text>
<text x="559.5" y="263.7">3 UP TO 6</text>
<text x="576.6" y="263.6">±0.2</text>
<text x="576.6" y="259.4">±0.1</text>
<text x="559" y="267.9">6 UP TO 30</text>
<text x="576.6" y="267.9">±0.5</text>
<text x="557.8" y="272.2">30 UP TO 120</text>
<text x="576.6" y="272.2">±0.8</text>
<text x="556.9" y="280.7">315 UP TO 1000</text>
<text x="557.3" y="276.4">120 UP TO 315</text>
<text x="576.6" y="276.4">±1.2</text>
<text x="577.7" y="280.7">±2</text>
<text x="556.4" y="284.9">1000 UP TO 2000</text>
<text x="577.6" y="284.9">±3</text>
<text x="558.9" y="289.2">OVER 2000</text>
<text x="577.7" y="289.3">±4</text>
<text x="560" y="297.9">UP TO 10</text>
<text x="577.1" y="297.9">±1°</text>
<text x="558.5" y="302.1">10 UP TO 50</text>
<text x="575.5" y="302.1">±0°30'</text>
<text x="557.4" y="310.6">120 UP TO 400</text>
<text x="558.2" y="306.3">50 UP TO 120</text>
<text x="575.5" y="310.6">±0°10'</text>
<text x="575.5" y="306.4">±0°20'</text>
<text x="558.8" y="319.2">0.5 UP TO 3</text>
<text x="559.4" y="323.4">3 UP TO 6</text>
<text x="576.6" y="319.2">±0.1</text>
<text x="576.6" y="323.5">±0.1</text>
<text x="558.9" y="327.7">6 UP TO 30</text>
<text x="576.7" y="327.7">±0.2</text>
<text x="557.8" y="332">30 UP TO 120</text>
<text x="576.6" y="332">±0.3</text>
<text x="556.8" y="340.5">315 UP TO 1000</text>
<text x="557.3" y="336.3">120 UP TO 315</text>
<text x="576.6" y="336.3">±0.5</text>
<text x="576.6" y="340.5">±0.8</text>
<text x="556.2" y="344.7">1000 UP TO 2000</text>
<text x="576.6" y="344.7">±1.2</text>
<text x="558.9" y="349">OVER 2000</text>
<text x="577.6" y="349">±2</text>
</g>
<g font-size="2.5" fill="#f0f">
<text x="415.2" y="346.4">.</text>
<text x="530.3" y="346.5">.</text>
<text x="545.9" y="346.4">.</text>
<text x="415.2" y="351.5">NOTE CHANGED</text>
<text x="524.1" y="351.3">30.05.2024</text>
<text x="540.6" y="351.4">03007272</text>
</g>
<g font-size="2.4" fill="#f0f">
<text x="7.7" y="382.7" transform="rotate(-90 7.7 382.7)">Uploading\2022-23\P23Y5\P23Y5B091112.dft</text>
<text x="7.7" y="409.8" transform="rotate(-90 7.7 409.8)">\\srv01043\ExDM</text>
</g>
<g font-size="2.1" fill="#800000">
<text x="558.5" y="232.4">UNSPECIFIED TOL.(FAB)</text>
<text x="559.5" y="234.7">FOR ANGULAR IN mm.</text>
<text x="558.6" y="253.9">UNSPECIFIED TOL.(FAB)</text>
<text x="560.7" y="256.3">FOR LINEAR IN mm.</text>
<text x="558.7" y="292.3">UNSPECIFIED TOL.(M/C)</text>
<text x="559.6" y="294.7">FOR ANGULAR IN mm.</text>
<text x="558.7" y="313.7">UNSPECIFIED TOL.(M/C)</text>
<text x="560.6" y="316.1">FOR LINEAR IN mm.</text>
</g>
</svg>
